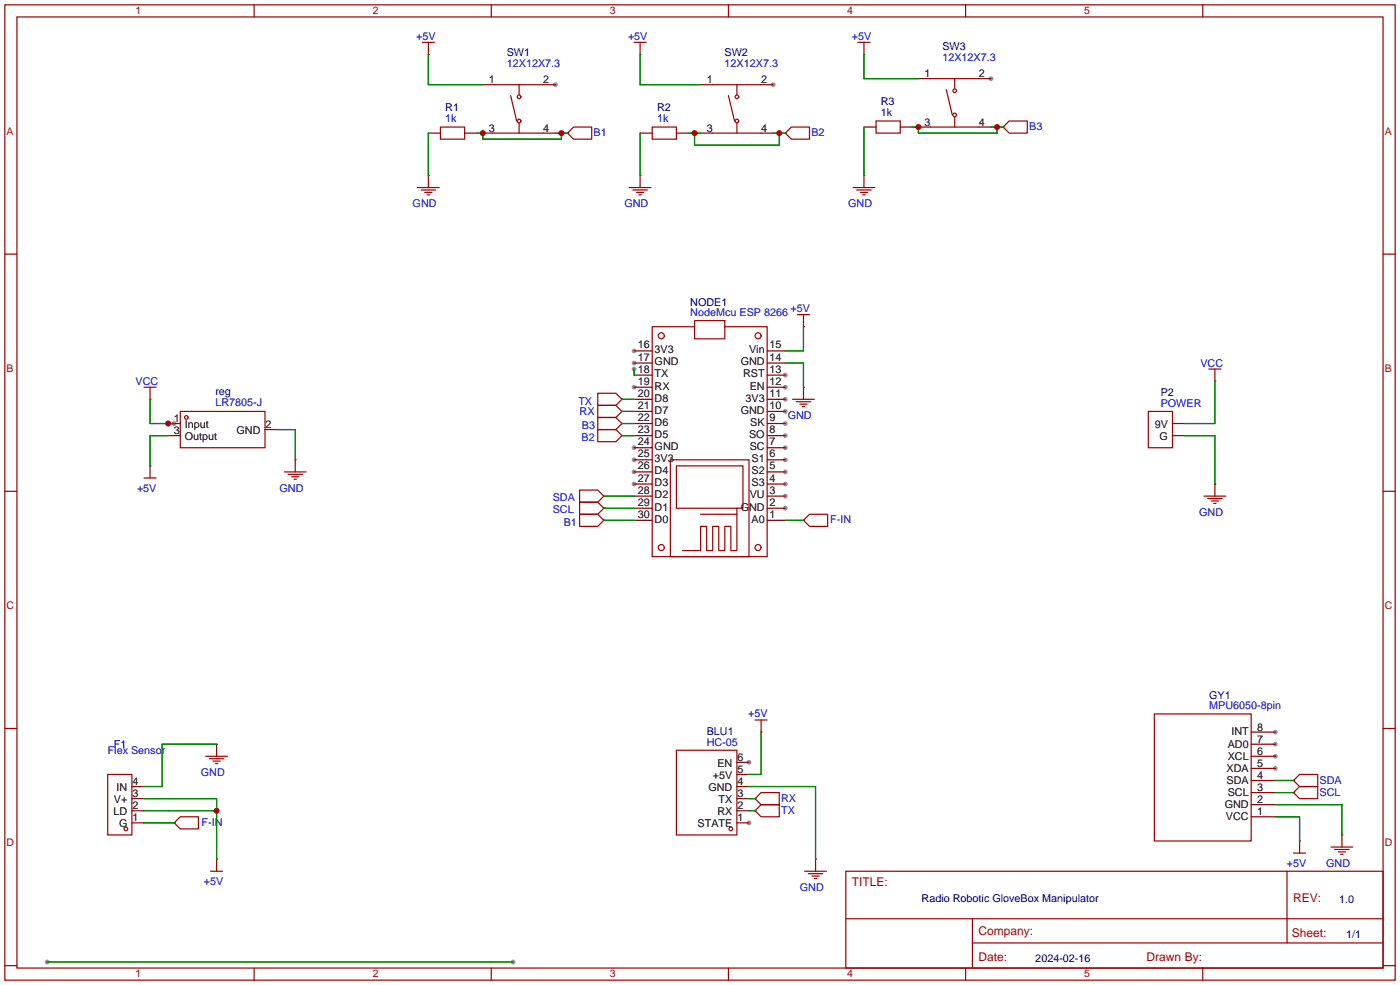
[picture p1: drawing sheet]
<svg xmlns="http://www.w3.org/2000/svg" width="294mm" height="207mm" viewBox="0 0 294 207" stroke-linecap="round" stroke-linejoin="round" font-family="sans-serif">
<g fill="#999">
<circle cx="133.1" cy="101.6" r=".51"/>
<circle cx="133.1" cy="99.1" r=".51"/>
<circle cx="133.1" cy="96.5" r=".51"/>
<circle cx="133.1" cy="94" r=".51"/>
<circle cx="133.1" cy="81.3" r=".51"/>
<circle cx="133.1" cy="76.2" r=".51"/>
<circle cx="133.1" cy="73.7" r=".51"/>
<circle cx="164.8" cy="106.7" r=".51"/>
<circle cx="164.8" cy="104.1" r=".51"/>
<circle cx="164.8" cy="101.6" r=".51"/>
<circle cx="164.8" cy="99.1" r=".51"/>
<circle cx="164.8" cy="96.5" r=".51"/>
<circle cx="164.8" cy="94" r=".51"/>
<circle cx="164.8" cy="91.4" r=".51"/>
<circle cx="164.8" cy="88.9" r=".51"/>
<circle cx="164.8" cy="86.4" r=".51"/>
<circle cx="164.8" cy="83.8" r=".51"/>
<circle cx="164.8" cy="81.3" r=".51"/>
<circle cx="164.8" cy="78.7" r=".51"/>
<circle cx="267.7" cy="161.3" r=".51"/>
<circle cx="267.7" cy="158.8" r=".51"/>
<circle cx="267.7" cy="156.2" r=".51"/>
<circle cx="267.7" cy="153.7" r=".51"/>
<circle cx="116.6" cy="17.8" r=".51"/>
<circle cx="162.3" cy="17.8" r=".51"/>
<circle cx="208" cy="16.5" r=".51"/>
<circle cx="157.2" cy="172.7" r=".51"/>
<circle cx="157.2" cy="160" r=".51"/>
<circle cx="36.6" cy="88.9" r=".51"/>
<circle cx="107.7" cy="201.9" r=".51"/>
<circle cx="9.9" cy="201.9" r=".51"/>
<circle cx="133.1" cy="77.5" r=".51"/>
</g>
<g fill="none" stroke="#a10000" stroke-width=".25">
<path d="M1 1h291.9v204.7h-291.9zM3.6 3.6h286.7v199.6h-286.7zM53.3 1v2.6M88.6 8.9h2.6M89.9 8.9v2.5M103.1 1v2.6M103.9 17.8h10.1M109 17.8v2M133.1 8.9h2.5M134.4 8.9v2.5M149.6 17.8h10.2M152.9 1v2.6"/>
<path d="M154.7 17.8v2M180.1 8.9h2.5M181.4 8.9v2.5M195.3 16.5h10.2M198.6 18.8l1.3 5.3M200.4 16.5v2M202.7 1v2.6M252.5 1v2.6M87.6 39.4h4.6M88.4 39.9h3M89.9 36.8v2.6M92.5 26.7h5v2.5h-5z"/>
<path d="M103.9 27.9h10.1M107.2 20.1l1.3 5.3M109 25.9v2M120.4 26.7h3.8v2.5h-3.8l-1.3-1.3zM132.1 39.4h4.6M132.8 39.9h3.1M134.4 36.8v2.6M136.9 26.7h5.1v2.5h-5.1zM149.6 27.9h10.2M152.9 20.1l1.3 5.3M154.7 25.9v2M164.8 27.9l1.3-1.2h3.8v2.5h-3.8z"/>
<path d="M179.1 39.4h4.5M179.8 39.9h3.1M181.4 36.8v2.6M183.9 25.4h5.1v2.5h-5.1zM195.3 26.7h10.2M200.4 24.6v2.1M211.8 25.4h3.8v2.5h-3.8l-1.2-1.2zM1 53.3h2.6M89.2 40.4h1.5M89.7 40.9h.5M133.6 40.4h1.5M134.1 40.9h.5"/>
<path d="M180.6 40.4h1.5M181.1 40.9h.5M290.3 53.3h2.6M145.8 67.3h6.3v3.8h-6.3zM145.8 68.6h-8.9v48.2h24.1v-48.2h-8.9M167.4 66h2.5M168.7 66v2.6M253.7 77.5h2.6M255 77.5v2.5M30.2 81.3h2.6M31.5 81.3v2.5M31.5 97.8v2.5"/>
<path d="M37.8 86.4h17.8v7.6h-17.8zM59.7 99.1h4.6M60.5 99.6h3M62 96.5v2.6M125.5 90.2h3.8l1.3 1.2-1.3 1.3h-3.8zM125.5 82.6h3.8l1.3 1.2-1.3 1.3h-3.8zM125.5 85.1h3.8l1.3 1.3-1.3 1.2h-3.8zM125.5 87.6h3.8l1.3 1.3-1.3 1.3h-3.8zM140.7 96.5h16.5v20.3h-16.5zM166.4 83.8h4.5M167.1 84.3h3.1M167.9 84.8h1.5"/>
<path d="M168.4 85.3h.5M168.7 81.3v2.5M241 86.4h5.1v7.6h-5.1zM1 103.1h2.6M30.2 100.3h2.6M61.2 100.1h1.5M61.7 100.6h.5M121.7 108h3.8l1.2 1.2-1.2 1.3h-3.8zM121.7 102.9h3.8l1.2 1.2-1.2 1.3h-3.8zM121.7 105.4h3.8l1.2 1.3-1.2 1.3h-3.8zM147.1 108h7.6v7.6h-1.3v-5.1h-1.3v5.1h-1.2v-5.1h-1.3v5.1h-1.3v-5.1h-1.2v5.1h-3.8M154.7 106.7h-12.7v-8.9h14v8.9h-1.3v1.3"/>
<path d="M168.7 109.2l1.2-1.2h3.8v2.5h-3.8zM252.7 104.1h4.6M253.5 104.6h3M254.3 105.2h1.5M254.8 105.7h.5M255 101.6v2.5M290.3 103.1h2.6M1 152.9h2.6M43.2 158.8h4.6M43.9 159.3h3.1M44.7 159.8h1.5M45.5 156.2v2.6"/>
<path d="M142 157.5h12.7v17.8h-12.7zM158.5 151.1h2.5M159.8 151.1v2.6M242.3 149.9h20.3v26.6h-20.3zM290.3 152.9h2.6M22.6 162.6h5.1v12.7h-5.1zM37.8 171.5h3.9v2.5h-3.9l-1.2-1.3zM45.2 160.3h.5M158.5 167.6l1.3-1.2h3.8v2.5h-3.8zM158.5 170.2l1.3-1.3h3.8v2.6h-3.8zM271.5 166.4l1.3-1.3h3.8v2.5h-3.8zM271.5 163.8l1.3-1.2h3.8v2.5h-3.8z"/>
<path d="M271.5 179.1h2.6M272.8 176.5v2.6M279.4 177.8h4.6M280.2 178.3h3M280.9 178.8h1.5M281.4 179.3h.5M281.7 175.3v2.5M44.2 182.9h2.5M45.5 180.3v2.6M168.9 182.9h4.6M169.7 183.4h3M170.4 183.9h1.6"/>
<path d="M170.9 184.4h.5M171.2 180.3v2.6M177.5 182.9h112.8v20.3h-112.8zM177.6 192.8h112.6M204.1 197.9h86.1M204.1 192.8v10.2M270.2 182.9v15M1 202.7h2.6M53.3 203.2v2.5M103.1 203.2v2.5M152.9 203.2v2.5M202.7 203.2v2.5"/>
<path d="M252.5 203.2v2.5M290.3 202.7h2.6"/>
<circle cx="200.4" cy="19.1" r=".38"/>
<circle cx="109" cy="20.3" r=".38"/>
<circle cx="109" cy="25.4" r=".38"/>
<circle cx="154.7" cy="20.3" r=".38"/>
<circle cx="154.7" cy="25.4" r=".38"/>
<circle cx="200.4" cy="24.1" r=".38"/>
<circle cx="138.8" cy="70.5" r=".63"/>
<circle cx="159.1" cy="70.5" r=".63"/>
<circle cx="39.1" cy="87.6" r=".38"/>
<circle cx="138.8" cy="114.9" r=".63"/>
<circle cx="159.1" cy="114.9" r=".63"/>
<circle cx="26.4" cy="174" r=".38"/>
<circle cx="153.4" cy="174" r=".38"/>
</g>
<g fill="none" stroke="#870000" stroke-width=".25">
<path d="M89.9 11.4h.1M101.3 17.8h2.6M114 17.8h2.6M134.4 11.4h.1M147.1 17.8h2.5M159.8 17.8h2.5M181.4 11.4h.1M192.8 16.5h2.5M205.5 16.5h2.5M89.9 36.8h.1M89.9 27.9h2.6M97.5 27.9h2.6"/>
<path d="M101.3 27.9h2.6M114 27.9h2.6M119.1 27.9h.1M134.4 36.8h.1M134.4 27.9h2.5M142 27.9h2.5M147.1 27.9h2.5M159.8 27.9h2.5M164.8 27.9h.1M181.4 36.8h.1M181.4 26.7h2.5M189 26.7h2.5"/>
<path d="M192.8 26.7h2.5M205.5 26.7h2.5M210.6 26.7h.1M133.1 78.7h3.8M133.1 76.2h3.8M133.1 73.7h3.8M161 78.7h3.8M161 76.2h3.8M161 73.7h3.8M168.7 68.6h.1M31.5 83.8h.1M31.5 97.8h.1"/>
<path d="M35.3 91.4h2.5M35.3 88.9h2.5M55.6 90.2h2.6M62 96.5h.1M130.6 91.4h.1M130.6 83.8h.1M130.6 86.4h.1M130.6 88.9h.1M133.1 91.4h3.8M133.1 88.9h3.8M133.1 99.1h3.8M133.1 96.5h3.8"/>
<path d="M133.1 94h3.8M133.1 86.4h3.8M133.1 83.8h3.8M133.1 81.3h3.8M161 91.4h3.8M161 88.9h3.8M161 99.1h3.8M161 96.5h3.8M161 94h3.8M161 86.4h3.8M161 83.8h3.8M161 81.3h3.8"/>
<path d="M168.7 81.3h.1M246.1 91.4h2.6M246.1 88.9h2.6M255 80h.1M126.7 109.2h.1M126.7 104.1h.1M126.7 106.7h.1M133.1 109.2h3.8M133.1 106.7h3.8M133.1 104.1h3.8M133.1 101.6h3.8M161 109.2h3.8"/>
<path d="M161 106.7h3.8M161 104.1h3.8M161 101.6h3.8M168.7 109.2h.1M255 101.6h.1M45.5 156.2h.1M159.8 153.7h.1M262.6 158.8h5.1M262.6 156.2h5.1M262.6 153.7h5.1M27.7 165.1h2.5M27.7 167.6h2.5"/>
<path d="M27.7 170.2h2.5M27.7 172.7h2.5M36.6 172.7h.1M154.7 165.1h2.5M154.7 167.6h2.5M154.7 170.2h2.5M154.7 172.7h2.5M154.7 162.6h2.5M154.7 160h2.5M158.5 167.6h.1M158.5 170.2h.1M262.6 171.5h5.1"/>
<path d="M262.6 168.9h5.1M262.6 166.4h5.1M262.6 163.8h5.1M262.6 161.3h5.1M271.5 166.4h.1M271.5 163.8h.1M272.8 176.5h.1M281.7 175.3h.1M45.5 180.3h.1M171.2 180.3h.1"/>
</g>
<g fill="none" stroke="#008700" stroke-width=".25">
<path d="M89.9 11.4v6.4h11.4M134.4 11.4v6.4h12.7M181.4 11.4v5.1h11.4M89.9 27.9v8.9M100.1 27.9h1.2v1.3h16.6v-1.3M116.6 27.9h2.5M134.4 27.9v8.9M144.5 27.9h2.6M145.8 27.9v2.6h17.8v-2.6M162.3 27.9h2.5M181.4 26.7v10.1M191.5 26.7h1.3v1.2h16.5v-1.2"/>
<path d="M208 26.7h2.6M133.1 77.5v1.2M164.8 76.2h3.9v5.1M168.7 68.6v5.1h-3.9M31.5 83.8v5.1h5.1M35.3 91.4h-3.8v6.4M58.2 90.2h3.8v6.3M130.6 88.9h2.5M130.6 91.4h2.5M130.6 83.8h2.5M130.6 86.4h2.5M248.7 91.4h6.3v10.2"/>
<path d="M255 80v8.9h-6.3M126.7 109.2h6.4M126.7 106.7h6.4M126.7 104.1h6.4M164.8 109.2h3.9M45.5 156.2h-11.5v8.9h-3.8M159.8 153.7v8.9h-2.6M30.2 167.6h15.3v12.7M30.2 170.2h15.3M30.2 172.7h6.4M157.2 167.6h1.3M157.2 170.2h1.3"/>
<path d="M157.2 165.1h14v15.2M267.7 171.5h5.1v5M267.7 168.9h14v6.4M267.7 166.4h3.8M267.7 163.8h3.8M9.9 201.9h97.8"/>
</g>
<g fill="#c00">
<circle cx="45.5" cy="170.2" r=".63"/>
<circle cx="35.3" cy="88.9" r=".63"/>
<circle cx="117.9" cy="27.9" r=".63"/>
<circle cx="101.3" cy="27.9" r=".63"/>
<circle cx="163.6" cy="27.9" r=".63"/>
<circle cx="145.8" cy="27.9" r=".63"/>
<circle cx="209.3" cy="26.7" r=".63"/>
<circle cx="192.8" cy="26.7" r=".63"/>
</g>
<g font-size="2.5" fill="#a00000">
<text x="178.8" y="186">TITLE:</text>
<text x="271.4" y="189.3">REV:</text>
<text x="205.4" y="196.2">Company:</text>
<text x="271.2" y="196.6">Sheet:</text>
<text x="205.4" y="201.7">Date:</text>
<text x="240.7" y="201.8">Drawn By:</text>
</g>
<g font-size="2.3" fill="#00f">
<text x="87.4" y="8.5">+5V</text>
<text x="131.8" y="8.5">+5V</text>
<text x="178.8" y="8.5">+5V</text>
<text x="106.4" y="14.1">12X12X7.3</text>
<text x="152.1" y="14.1">12X12X7.3</text>
<text x="197.8" y="12.9">12X12X7.3</text>
<text x="93.5" y="25.7">1k</text>
<text x="124.6" y="28.6">B1</text>
<text x="137.9" y="25.7">1k</text>
<text x="170.3" y="28.6">B2</text>
<text x="184.9" y="24.4">1k</text>
<text x="216" y="27.3">B3</text>
<text x="86.6" y="43.5">GND</text>
<text x="131.1" y="43.5">GND</text>
<text x="178.1" y="43.5">GND</text>
<text x="165.9" y="65.4">+5V</text>
<text x="144.9" y="66.4">NodeMcu ESP 8266</text>
<text x="252" y="77">VCC</text>
<text x="28.4" y="80.9">VCC</text>
<text x="45.2" y="85.2">LR7805-J</text>
<text x="121.4" y="85">TX</text>
<text x="121.7" y="87.1">RX</text>
<text x="165.4" y="88">GND</text>
<text x="243.6" y="85.4">POWER</text>
<text x="122.1" y="92.7">B2</text>
<text x="122.1" y="90.1">B3</text>
<text x="28.8" y="103.2">+5V</text>
<text x="58.7" y="103.2">GND</text>
<text x="116" y="105.1">SDA</text>
<text x="116" y="107.6">SCL</text>
<text x="118.3" y="110.4">B1</text>
<text x="174.3" y="109.8">F-IN</text>
<text x="251.7" y="108.3">GND</text>
<text x="253.8" y="148.9">MPU6050-8pin</text>
<text x="157" y="150.5">+5V</text>
<text x="22.6" y="158.2">Flex Sensor</text>
<text x="148.3" y="156.5">HC-05</text>
<text x="42.2" y="162.9">GND</text>
<text x="277" y="167">SCL</text>
<text x="277" y="164.5">SDA</text>
<text x="42.3" y="173.4">F-IN</text>
<text x="164" y="170.8">TX</text>
<text x="164" y="168.3">RX</text>
<text x="42.8" y="185.8">+5V</text>
<text x="270.1" y="182">+5V</text>
<text x="278.4" y="181.9">GND</text>
<text x="167.9" y="187">GND</text>
</g>
<g font-size="2.3" fill="#000080">
<text x="106.4" y="11.8">SW1</text>
<text x="152.1" y="11.8">SW2</text>
<text x="197.8" y="10.5">SW3</text>
<text x="93.5" y="23.4">R1</text>
<text x="137.9" y="23.4">R2</text>
<text x="184.9" y="22.1">R3</text>
<text x="144.9" y="64.2">NODE1</text>
<text x="45.2" y="82.9">reg</text>
<text x="243.6" y="83.1">P2</text>
<text x="253.8" y="146.7">GY1</text>
<text x="148.3" y="154.2">BLU1</text>
<text x="23.9" y="156.9">F1</text>
<text x="193.5" y="189.3">Radio Robotic GloveBox Manipulator</text>
<text x="281.1" y="189.4">1.0</text>
<text x="282.6" y="196.9">1/1</text>
<text x="217.3" y="202">2024-02-16</text>
</g>
<g font-size="2.3">
<text x="102.6" y="17.5">1</text>
<text x="114" y="17.5">2</text>
<text x="148.3" y="17.5">1</text>
<text x="159.8" y="17.5">2</text>
<text x="194.1" y="16.2">1</text>
<text x="205.5" y="16.2">2</text>
<text x="102.6" y="27.6">3</text>
<text x="114" y="27.6">4</text>
<text x="148.3" y="27.6">3</text>
<text x="159.8" y="27.6">4</text>
<text x="194.1" y="26.4">3</text>
<text x="205.5" y="26.4">4</text>
<text x="133.9" y="75.7">17</text>
<text x="133.9" y="73.1">16</text>
<text x="137.4" y="76.7">GND</text>
<text x="137.4" y="74.2">3V3</text>
<text x="155.5" y="76.7">GND</text>
<text x="157.3" y="74.2">Vin</text>
<text x="161.5" y="75.7">14</text>
<text x="161.5" y="73.1">15</text>
<text x="133.9" y="83.3">20</text>
<text x="133.9" y="80.8">19</text>
<text x="133.9" y="78.2">18</text>
<text x="137.4" y="81.8">RX</text>
<text x="137.4" y="79.2">TX</text>
<text x="156" y="79.2">RST</text>
<text x="157.4" y="81.8">EN</text>
<text x="161.5" y="83.3">11</text>
<text x="161.5" y="80.8">12</text>
<text x="161.5" y="78.2">13</text>
<text x="36.5" y="88.6">1</text>
<text x="38.8" y="89.9">Input</text>
<text x="55.8" y="89.9">2</text>
<text x="133.9" y="88.4">22</text>
<text x="133.9" y="85.8">21</text>
<text x="137.4" y="89.4">D6</text>
<text x="137.4" y="86.9">D7</text>
<text x="137.4" y="84.3">D8</text>
<text x="155.5" y="86.9">GND</text>
<text x="156.5" y="84.3">3V3</text>
<text x="157.5" y="89.4">SK</text>
<text x="161.5" y="88.4">9</text>
<text x="161.5" y="85.8">10</text>
<text x="242.4" y="89.9">9V</text>
<text x="36.5" y="91.1">3</text>
<text x="38.8" y="92.4">Output</text>
<text x="49.6" y="91.1">GND</text>
<text x="133.9" y="93.5">24</text>
<text x="133.9" y="90.9">23</text>
<text x="137.4" y="94.5">GND</text>
<text x="137.4" y="91.9">D5</text>
<text x="157.3" y="91.9">SO</text>
<text x="157.4" y="94.5">SC</text>
<text x="161.5" y="93.5">7</text>
<text x="161.5" y="90.9">8</text>
<text x="243.4" y="92.4">G</text>
<text x="133.9" y="101.1">27</text>
<text x="133.9" y="98.5">26</text>
<text x="133.9" y="96">25</text>
<text x="137.4" y="99.6">D4</text>
<text x="137.4" y="97">3V3</text>
<text x="157.8" y="99.6">S2</text>
<text x="157.8" y="97">S1</text>
<text x="161.5" y="101.1">4</text>
<text x="161.5" y="98.5">5</text>
<text x="161.5" y="96">6</text>
<text x="133.9" y="106.2">29</text>
<text x="133.9" y="103.6">28</text>
<text x="137.4" y="107.2">D1</text>
<text x="137.4" y="104.6">D2</text>
<text x="137.4" y="102.1">D3</text>
<text x="155.5" y="107.2">GND</text>
<text x="157.4" y="104.6">VU</text>
<text x="157.8" y="102.1">S3</text>
<text x="161.5" y="106.2">2</text>
<text x="161.5" y="103.6">3</text>
<text x="133.9" y="108.7">30</text>
<text x="137.4" y="109.7">D0</text>
<text x="157.8" y="109.7">A0</text>
<text x="161.5" y="108.7">1</text>
<text x="258.5" y="154.4">INT</text>
<text x="263.9" y="155.9">7</text>
<text x="263.9" y="153.4">8</text>
<text x="150.6" y="161">EN</text>
<text x="154.8" y="159.7">6</text>
<text x="257.5" y="162">XDA</text>
<text x="257.7" y="159.5">XCL</text>
<text x="257.7" y="156.9">AD0</text>
<text x="263.9" y="161">5</text>
<text x="263.9" y="158.4">6</text>
<text x="24.5" y="166.1">IN</text>
<text x="27.8" y="164.8">4</text>
<text x="27.8" y="167.3">3</text>
<text x="148.7" y="166.1">GND</text>
<text x="149.6" y="163.5">+5V</text>
<text x="154.8" y="167.3">3</text>
<text x="154.8" y="164.8">4</text>
<text x="154.8" y="162.2">5</text>
<text x="257.5" y="164.5">SDA</text>
<text x="257.7" y="167.1">SCL</text>
<text x="263.9" y="166.1">3</text>
<text x="263.9" y="163.5">4</text>
<text x="23.8" y="171.1">LD</text>
<text x="23.9" y="168.6">V+</text>
<text x="25" y="173.7">G</text>
<text x="27.8" y="169.9">2</text>
<text x="27.8" y="172.4">1</text>
<text x="146.4" y="173.7">STATE</text>
<text x="150.6" y="171.1">RX</text>
<text x="150.8" y="168.6">TX</text>
<text x="154.8" y="172.4">1</text>
<text x="154.8" y="169.9">2</text>
<text x="257.1" y="169.6">GND</text>
<text x="257.3" y="172.2">VCC</text>
<text x="263.9" y="171.1">1</text>
<text x="263.9" y="168.6">2</text>
</g>
<g font-size="2.2" fill="#a00000">
<text x="28.4" y="3">1</text>
<text x="78.2" y="3">2</text>
<text x="128" y="3">3</text>
<text x="177.8" y="3">4</text>
<text x="227.6" y="3">5</text>
<text x="1.4" y="28.3">A</text>
<text x="290.7" y="28.3">A</text>
<text x="1.4" y="78">B</text>
<text x="290.7" y="78">B</text>
<text x="1.4" y="127.8">C</text>
<text x="290.7" y="127.8">C</text>
<text x="1.4" y="177.6">D</text>
<text x="290.7" y="177.6">D</text>
<text x="28.4" y="205.2">1</text>
<text x="78.2" y="205.2">2</text>
<text x="128" y="205.2">3</text>
<text x="177.8" y="205.2">4</text>
<text x="227.6" y="205.2">5</text>
</g>
</svg>
